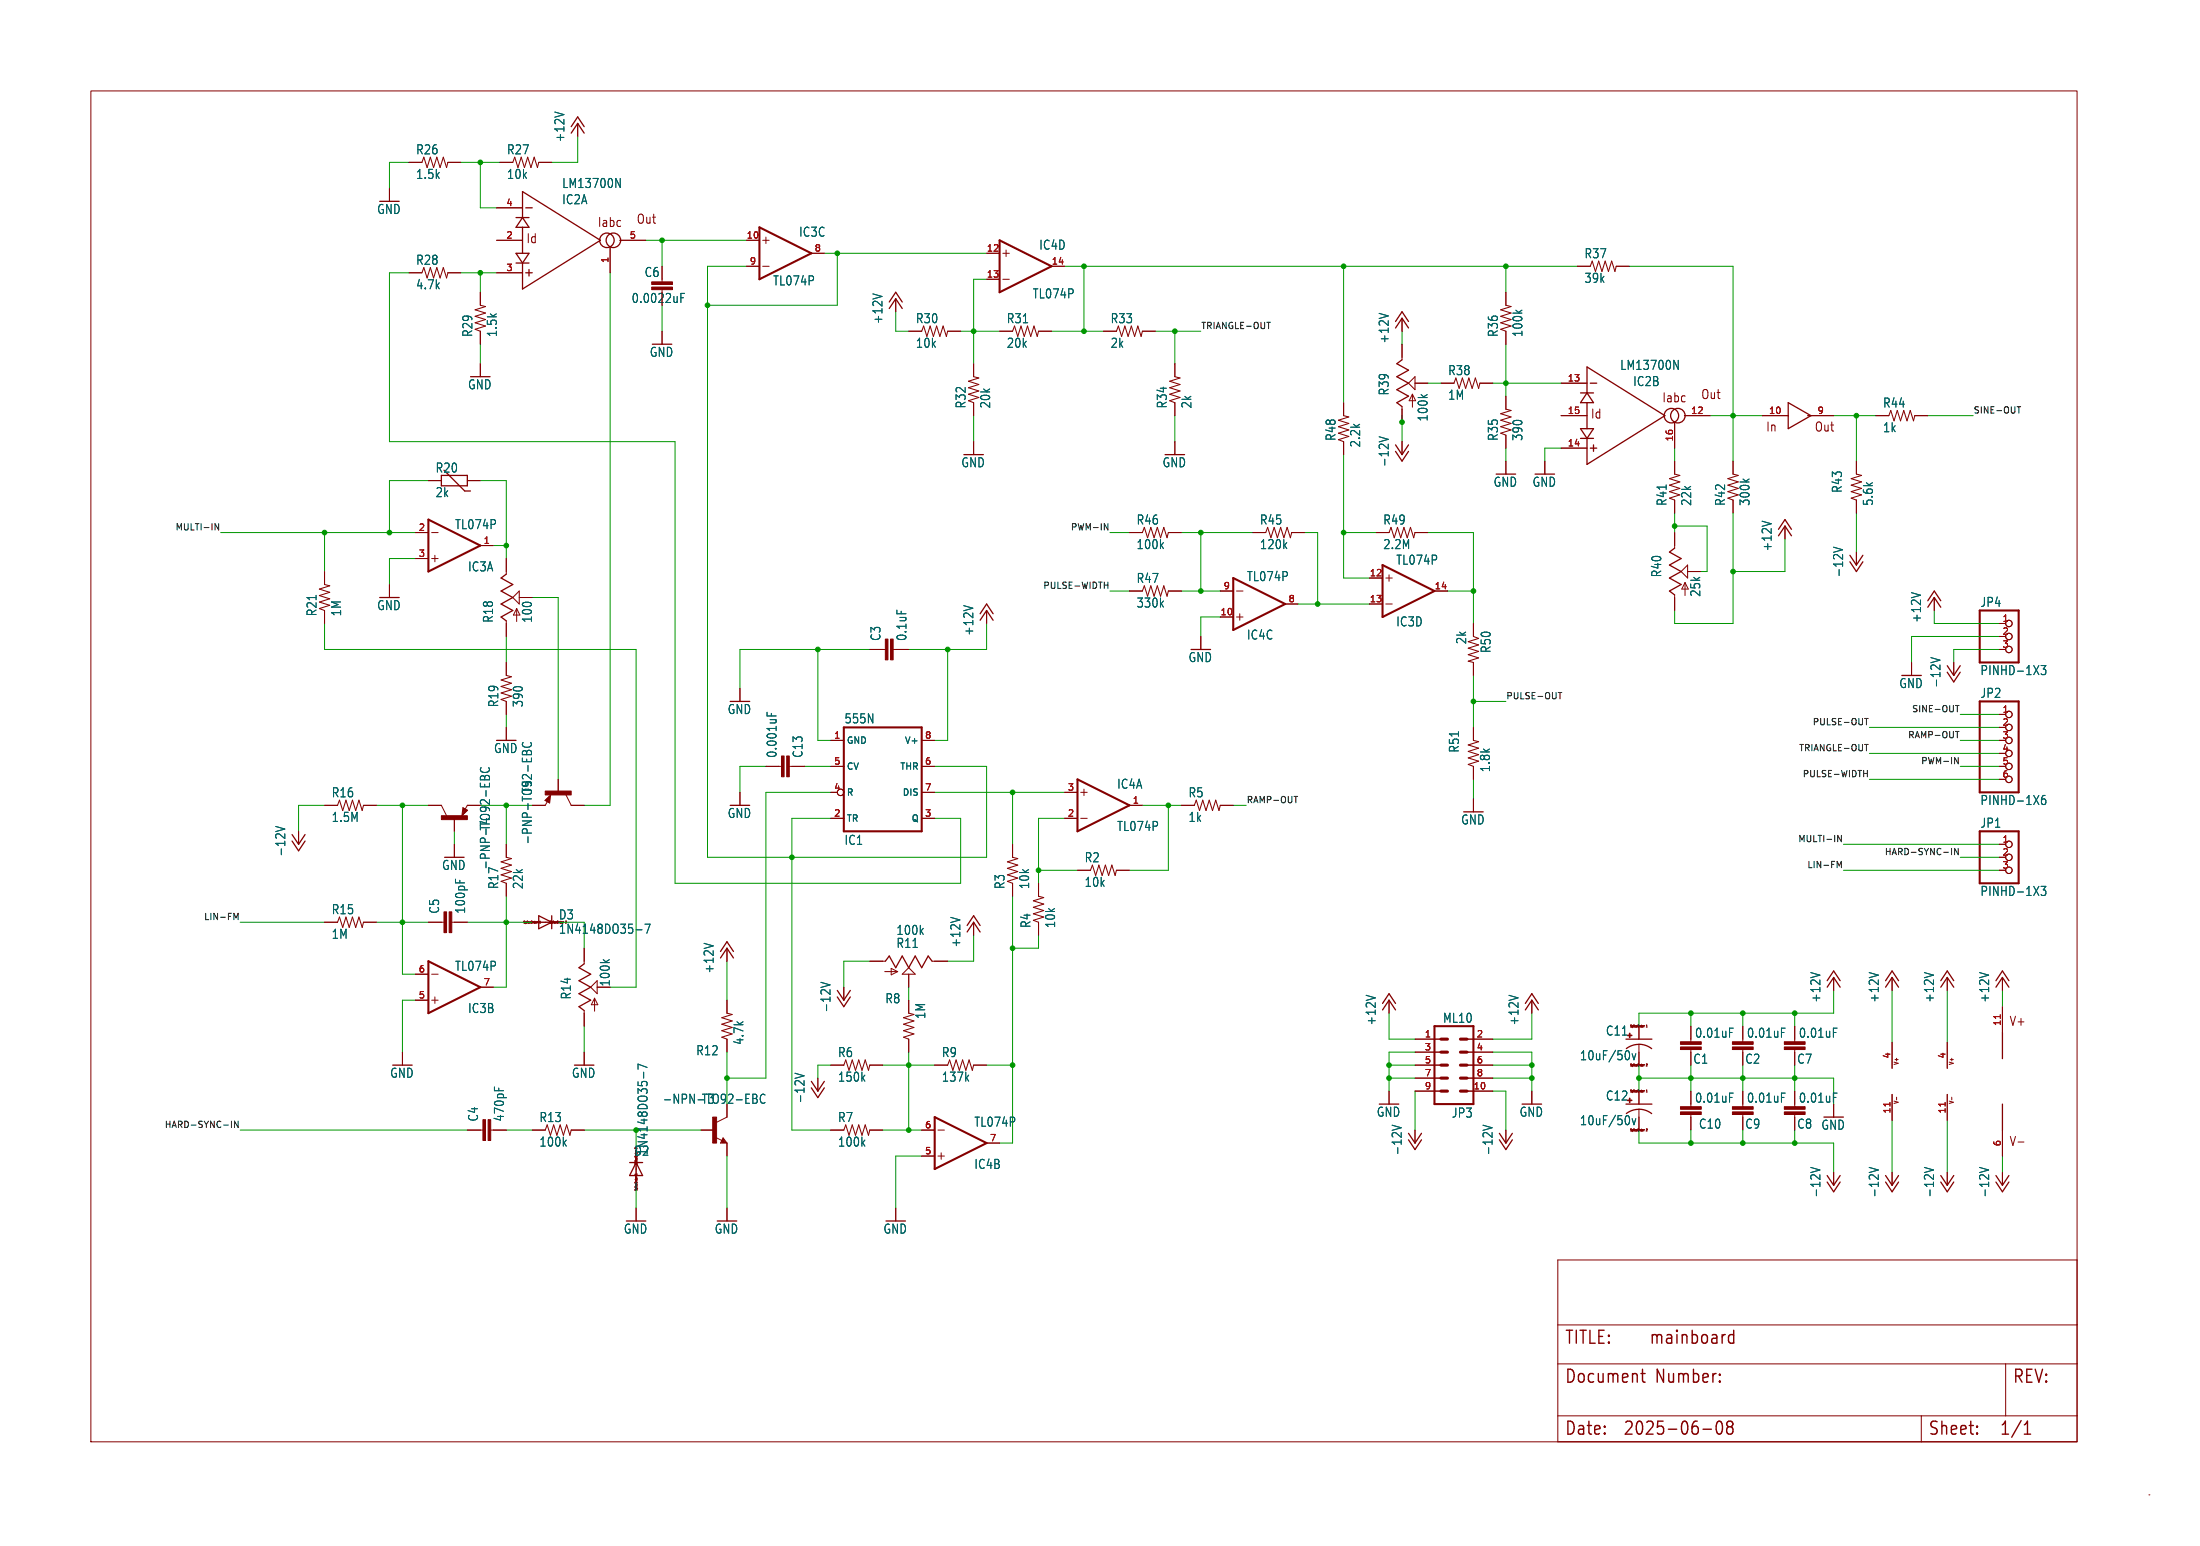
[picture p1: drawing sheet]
<svg xmlns="http://www.w3.org/2000/svg" width="430mm" height="302mm" viewBox="0 0 430 302" stroke-linecap="round" stroke-linejoin="round" font-family="sans-serif">
<g fill="none" stroke="#840000" stroke-width=".2">
<path d="M17.8 17.8h388.6v264.1h-388.6zM76.2 36.8v2.6M80 31.8h2.5l.4-1.1 .7 2.1 .6-2.1 .6 2.1 .7-2.1 .6 2.1 .6-2.1 .7 2.1 .2-1h2.6M97.8 31.8h2.5l.4-1.1 .6 2.1 .7-2.1 .6 2.1 .7-2.1 .6 2.1 .6-2.1 .7 2.1 .2-1h2.5M113 24.1v2.6M80 53.3h2.5l.4-1 .7 2.1 .6-2.1 .6 2.1 .7-2.1 .6 2.1 .6-2.1 .7 2.1 .2-1.1h2.6M94 57.2v2.5l1 .2-2 .7 2 .6-2 .6 2 .7-2 .6 2 .7-2 .6 1 .4v2.5M97.2 47h5M97.2 53.3h5M97.2 40.6h5M119.4 48.3v5M121.3 47h5.1"/>
<path d="M129.5 52.1v3M129.5 56.6v.6M146 52.1h2.6M146 47h2.6M149.2 52.1h1.3M149.2 47h1.3M149.9 46.4v1.2M158.7 49.5h2.6M175.3 58.4v2.6M193 54.6h2.6M193 49.5h2.6M196.2 54.6h1.3"/>
<path d="M196.2 49.5h1.3M196.8 48.9v1.3M205.7 52.1h2.6M294.6 57.2v2.5l1.1 .2-2.1 .7 2.1 .6-2.1 .6 2.1 .7-2.1 .6 2.1 .7-2.1 .6 1 .4v2.5M308.6 52.1h2.5l.4-1 .7 2 .6-2 .6 2 .7-2 .6 2 .6-2 .7 2 .2-1h2.6M94 71.1v2.6M129.5 64.8v2.5M177.8 64.8h2.5l.4-1 .7 2 .6-2 .6 2 .7-2 .6 2 .6-2 .7 2 .2-1h2.6M190.5 71.1v2.6l1 .2-2 .6 2 .7-2 .6 2 .7-2 .6 2 .6-2 .7 1 .3v2.6M195.6 64.8h2.5l.4-1 .6 2 .7-2 .6 2 .6-2 .7 2 .6-2 .6 2 .3-1h2.5M215.9 64.8h2.5l.4-1 .7 2 .6-2 .6 2 .7-2 .6 2 .6-2 .7 2 .2-1h2.6M229.9 71.1v2.6l1 .2-2 .6 2 .7-2 .6 2 .7-2 .6 2 .6-2 .7 1 .3v2.6"/>
<path d="M262.9 78.7v2.6l1 .2-2 .7 2 .6-2 .6 2 .7-2 .6 2 .6-2 .7 1 .4v2.5M274.3 62.2v2.6M274.3 67.3v3.1M274.3 79.5v3.1M275.6 74.9l1.3-1.2v2.5zM276.4 77.1l.6 1.3h-1.3zM276.4 77.1v2.5M276.9 74.9h2.5M281.9 74.9h2.6l.4-1 .6 2 .6-2 .7 2 .6-2 .6 2 .7-2 .6 2 .3-1h2.5M294.6 77.5v2.5l1.1 .3-2.1 .6 2.1 .6-2.1 .7 2.1 .6-2.1 .6 2.1 .7-2.1 .6 1 .4v2.5M305.4 74.9h5.1M83.8 94h2.6"/>
<path d="M91.4 94h2.6M190.5 86.4v2.5M229.9 86.4v2.5M274.3 86.4v2.5M294.6 90.2v2.5M302.3 90.2v2.5M305.4 81.3h5.1M305.4 87.6h5.1M327.7 82.6v5M327.7 90.2v2.5l1 .3-2.1 .6 2.1 .6-2.1 .7 2.1 .6-2.1 .6 2.1 .7-2.1 .6 1.1 .4v2.5M329.6 81.3h5M339.1 90.2v2.5l1 .3-2 .6 2 .6-2 .7 2 .6-2 .6 2 .7-2 .6 1 .4v2.5"/>
<path d="M344.8 81.3h5.1M353.7 81.3h5.1M363.2 90.2v2.5l1 .3-2 .6 2 .6-2 .7 2 .6-2 .6 2 .7-2 .6 1 .4v2.5M367 81.3h2.6l.4-1 .6 2 .6-2 .7 2 .6-2 .6 2 .7-2 .6 2 .2-1h2.6M63.5 111.8v2.5l1 .3-2 .6 2 .6-2 .7 2 .6-2 .6 2 .7-2 .6 1 .4v2.5M76.2 114.3v2.5M81.3 104.1h2.5M81.3 109.2h2.5M84.5 104.1h1.2M84.5 109.2h1.2M85.1 108.6v1.3M94 106.7h2.5"/>
<path d="M99.1 109.2v3.1M100.3 116.8l1.3-1.2v2.5zM101.1 119l.6 1.3h-1.2zM101.1 119v2.5M101.6 116.8h2.5M193 119.4v2.5M221 115.6h2.5l.4-1 .6 2 .7-2 .6 2 .6-2 .7 2 .6-2 .6 2 .3-1h2.5M221 104.1h2.5l.4-1 .6 2.1 .7-2.1 .6 2.1 .6-2.1 .7 2.1 .6-2.1 .6 2.1 .3-1.1h2.5M238.8 115.6h2.5M241.9 115.6h1.3M245.1 104.1h2.5l.4-1 .7 2.1 .6-2.1 .6 2.1 .7-2.1 .6 2.1 .6-2.1 .7 2.1 .2-1.1h2.6M251.5 118.1h2.5"/>
<path d="M268 118.1h2.5M268 113h2.5M269.2 104.1h2.6l.4-1 .6 2.1 .6-2.1 .7 2.1 .6-2.1 .6 2.1 .7-2.1 .6 2.1 .3-1.1h2.5M271.1 118.1h1.3M271.1 113h1.3M271.8 112.4v1.3M280.7 115.6h2.5M327.7 104.1v3.1M327.7 116.3v3.1M328.9 111.8l1.3-1.3v2.5zM329.7 113.9l.6 1.3h-1.2zM329.7 113.9v2.6"/>
<path d="M330.2 111.8h2.5M349.2 102.9v2.5M363.2 108v2.5M378.5 116.8v2.6M99.1 121.4v3.1M99.1 129.5v2.6l1 .2-2.1 .7 2.1 .6-2.1 .6 2.1 .7-2.1 .6 2.1 .6-2.1 .7 1.1 .4v2.5M144.8 134.6v2.6M170.2 127h3M174.8 127h3M234.9 124.5v2.5M238.8 120.7h2.5M241.9 120.7h1.3"/>
<path d="M242.6 120v1.3M288.3 121.9v2.6l1 .3-2 .7 2 .6-2 .6 2 .7-2 .6 2 .7-2 .6 1 .2v2.6M374 129.5v2.6M382.3 129.5v2.6M391.2 139.7h1.2M391.2 121.9h1.2M391.2 127h1.2M63.5 157.5h2.5l.4-1 .7 2 .6-2 .6 2 .7-2 .6 2 .6-2 .7 2 .2-1h2.6M83.8 157.5h2.6l1 2M90.6 157.9l.9 .5-1.1 1.1zM94 157.5h-2.6l-.4 .7M99.1 142.2v2.6"/>
<path d="M106.6 156.5l1.1-1-.2 1.5zM107.1 156.7l-.4 .8h-2.6M109.2 152.4v2.5M110.7 155.4l1.1 2.1h2.5M144.8 154.9v2.6M149.9 149.9h3M154.4 149.9h3.1M162.6 144.8h2.5M162.6 149.9h2.5M180.3 144.8h2.6M180.3 149.9h2.6M180.3 154.9h2.6"/>
<path d="M208.3 154.9h2.5M211.5 154.9h1.2M212.1 154.3v1.3M221 157.5h2.5M231.1 157.5h2.6l.4-1 .6 2 .6-2 .7 2 .6-2 .6 2 .7-2 .6 2 .3-1h2.5M288.3 142.2v2.6l1 .2-2 .7 2 .6-2 .6 2 .7-2 .6 2 .6-2 .7 1 .4v2.5M288.3 156.2v2.6M391.2 144.8h1.2M391.2 149.9h1.2M391.2 152.4h1.2M58.4 162.6v2.5M88.9 160v2.6"/>
<path d="M88.9 165.1v2.5M99.1 165.1v2.5l1 .3-2.1 .6 2.1 .7-2.1 .6 2.1 .6-2.1 .7 2.1 .6-2.1 .6 1.1 .4v2.6M162.6 160h2.5M180.3 160h2.6M198.1 165.1v2.5l1 .3-2 .6 2 .7-2 .6 2 .6-2 .7 2 .6-2 .6 1 .4v2.6M203.2 172.7v2.6l1 .2-2 .6 2 .7-2 .6 2 .7-2 .6 2 .6-2 .7 1 .3v2.6M208.3 160h2.5M210.8 170.2h2.6l.3-1 .7 2 .6-2 .6 2 .7-2 .6 2 .7-2 .6 2 .2-1h2.6M211.5 160h1.2M391.2 165.1h1.2M391.2 170.2h1.2M63.5 180.3h2.5l.4-1 .7 2.1 .6-2.1 .6 2.1 .7-2.1 .6 2.1 .6-2.1 .7 2.1 .2-1.1h2.6"/>
<path d="M81.3 190.5h2.5M81.3 195.6h2.5M83.8 180.3h3.1M84.5 190.5h1.2M84.5 195.6h1.2M85.1 194.9v1.3M88.4 180.3h3M94 193h2.5M102.5 180.2h.1M102.5 180.1v.1M102.5 180.1h.2M103.2 180.1v.1"/>
<path d="M104 180.1l.1 .1M104 180.1l-.1 .1M104.1 180.3h5.1M104.6 180.1v.4M104.8 180.5h.1M104.8 180.2h.1M104.9 180.2v.1M104.9 180.5h.1M104.9 180.3l-.1 .1M105.1 180.2v.3M105.1 180.3h.1M105.2 180.2h.1"/>
<path d="M105.2 180.2l-.1 .1M105.6 180.2l.1-.1v.4M107.6 180.2h.1M107.6 180.1h.2M107.6 180.1v.1M108.2 180.1v.1M114.3 185.4v3.1M114.3 197.6v3.1M115.6 193l1.2-1.2v2.5zM116.3 195.2l.7 1.3h-1.3zM116.3 195.2v2.5M116.8 193h2.6"/>
<path d="M142.2 195.6v2.5l1.1 .3-2.1 .6 2.1 .6-2.1 .7 2.1 .6-2.1 .6 2.1 .7-2.1 .6 1 .4v2.5M142.2 185.4v2.6M165.1 193v2.6M170.2 188h3M173.1 190h2.5M174.4 189.4l1.2 .6-1.2 .6zM177.8 195.6v2.5l1 .3-2 .6 2 .6-2 .7 2 .6-2 .6 2 .7-2 .6 1 .4v2.5M177.8 190.5v2.5M177.8 189.2l1.3 1.3h-2.6zM182.4 188h3M190.5 180.3v2.6M271.8 195.6v2.5"/>
<path d="M299.7 195.6v2.5M358.8 191.1v2.6M370.2 191.1v2.6M381 191.1v2.6M391.8 191.1v2.6M391.8 196.9v5M78.7 205.7v2.6M114.3 205.7v2.6M142.2 215.9v2.5l-2 1.1M160 210.8v2.6M162.6 208.3h2.5l.4-1 .6 2 .7-2 .6 2 .6-2 .7 2 .6-2 .6 2 .3-1h2.5M182.9 208.3h2.5l.4-1 .6 2 .7-2 .6 2 .6-2 .7 2 .6-2 .6 2 .3-1h2.5"/>
<path d="M271.8 213.4v2.5M276.9 203.2h5M276.9 213.4h5M276.9 205.7h5M276.9 208.3h5M276.9 210.8h5M287 203.2h5.1M287 213.4h5.1M287 205.7h5.1M287 208.3h5.1M287 210.8h5.1M299.7 213.4v2.5"/>
<path d="M319.1 200.5h-.1M319.1 208.1h-.1M319.1 213.2h-.1M319.1 200.5h.1M319.1 208.1h.1M319.1 213.2h.1M319.7 208.1h.1M319.7 213.2h.1M319.7 200.4v.1M319.7 213.1v.1M320.5 200.5h.2M320.5 208.1h.2"/>
<path d="M320.6 213.2h-.1M320.6 213.2h.1M320.7 200.7v2.5M320.7 204.2v4.1M320.7 213.4v2.5M320.7 216.9v4.1M321.2 200.4v.4M321.2 208.1v.4M321.2 213.1v.4M321.4 200.8h.1M321.4 200.6h.1M321.4 208.2l.1 .1h-.2"/>
<path d="M321.4 213.3h.1M321.5 200.8h-.1M321.5 213.3l-.2 .1M321.5 208.4l-.1 .1M321.5 213.5h-.1M321.5 200.6v.1M321.5 200.7h-.2M321.6 200.6v.2M321.6 208.2v.3M321.6 213.3v.2M321.7 200.6h-.1M321.7 208.2l-.1 .1"/>
<path d="M321.7 200.6h.1M321.7 208.2h.1M321.7 213.3h-.1M321.7 213.3h.1M322.1 208.1h.2M322.1 208.1h.1M322.1 200.5l.1-.1v.4M322.1 213.2l.1-.1v.4M330.8 205.2v.5M330.8 217.9v3.1M341 205.2v.5M341 217.9v.5"/>
<path d="M351.2 205.2v.5M351.2 217.9v.5M358.8 215.9v2.5M370.2 203.8v5.1M370.2 214v5.1M371.1 214.6v.5M381 203.8v5.1M381 214v5.1M381.9 214.6v.5M91.4 221h3.1M96 221h3.1M104.1 221h2.6l.4-1 .6 2 .6-2 .7 2 .6-2 .6 2 .7-2 .6 2 .3-1h2.5"/>
<path d="M124.2 232.1h.1M124.2 230.6h.4M124.3 232.6v.2M124.3 227.5v.2M124.3 232.1h-.1M124.3 231.2v.2M124.4 230.1h.1M124.4 230.4l.1-.1v.2M124.4 230.2h.2M124.4 230.1v.1M124.4 230.2h.1M124.5 226.1v5"/>
<path d="M124.5 236.2v2.6M124.6 230.3v.1M124.6 229.6h-.4l.1 .1M137.2 221h2.5M140 222.4l1.2 .6M141.5 222.5l.7 1h-1.2zM142.2 223.5v2.6M142.2 236.2v2.6M162.6 221h2.5l.4-1 .6 2 .7-2 .6 2 .6-2 .7 2 .6-2 .6 2 .3-1h2.5M175.3 236.2v2.6M180.3 221h2.6M180.3 226.1h2.6"/>
<path d="M183.5 221h1.3M183.5 226.1h1.3M184.1 225.4v1.3M193 223.5h2.6M276.9 221v2.5M294.6 221v2.5M319.2 220.8h-.2M319.7 220.8h.1M320.5 220.8h.2M321.2 220.8v.4M321.4 221.2h.1M321.4 220.9h.1"/>
<path d="M321.5 220.9l-.2 .1M321.5 221.1l-.1 .1M321.6 220.9v.3M321.7 220.9l-.1 .1M321.7 220.9h.1M322.2 220.8h-.1M322.2 220.8h.1M322.3 220.8h.1M358.8 229.2v2.6M370.2 229.2v2.6M381 229.2v2.6M391.8 221v5.1"/>
<path d="M391.8 229.2v2.6M394.9 223.3h1.1M304.8 246.4h101.6v35.5h-101.6zM304.8 259.1h101.6M304.8 276.9h101.6M304.8 266.7h101.6M375.9 276.9v5M392.4 266.7v10.2M420.5 292.3h.1"/>
<circle cx="393.1" cy="127" r=".63"/>
<circle cx="393.1" cy="124.5" r=".63"/>
<circle cx="393.1" cy="121.9" r=".63"/>
<circle cx="393.1" cy="139.7" r=".63"/>
<circle cx="164.5" cy="154.9" r=".63"/>
<circle cx="393.1" cy="152.4" r=".63"/>
<circle cx="393.1" cy="149.9" r=".63"/>
<circle cx="393.1" cy="147.3" r=".63"/>
<circle cx="393.1" cy="142.2" r=".63"/>
<circle cx="393.1" cy="144.8" r=".63"/>
<circle cx="393.1" cy="170.2" r=".63"/>
<circle cx="393.1" cy="167.6" r=".63"/>
<circle cx="393.1" cy="165.1" r=".63"/>
</g>
<g fill="none" stroke="#840000" stroke-width=".41">
<path d="M148.6 44.5l10.1 5-10.1 5.1zM195.6 47l10.1 5.1-10.1 5.1zM83.8 101.6l10.2 5.1-10.2 5.1zM241.3 113l10.2 5.1-10.2 5.1zM270.5 110.5l10.2 5.1-10.2 5.1zM387.3 119.4h7.7v10.1h-7.7zM387.3 137.2h7.7v17.7h-7.7zM165.1 142.2h15.2v20.4h-15.2zM210.8 152.4l10.2 5.1-10.2 5.1zM387.3 162.6h7.7v10.1h-7.7zM83.8 188l10.2 5-10.2 5.1zM182.9 218.4l10.1 5.1-10.1 5.1z"/>
<path d="M280.7 200.7h7.6v15.2h-7.6z"/>
</g>
<g fill="none" stroke="#006464" stroke-width=".2">
<path d="M108.6 21.9l1.7 .5M120.5 34.9l.9 1.8v-1.8M133.2 58.2h.5M133.9 57.4h-.7v1.8M170.8 57.5l1.8 .5M269.8 61.3l1.8 .5M327.5 70.5l.9 1.7v-1.7M269.8 85.4l1.8 .5-1.8 .5M188.6 118.4l1.7 .5M344.8 101.9l1.8 .5M358.7 107l1.8 .5-1.8 .5M374 115.9l1.8 .5"/>
<path d="M150.1 139.3v.7M150.9 139.5v.5M377.8 128.6l1.8 .5-1.8 .5M399.4 130.1h.9l-.5 .7 .4 .2v.8l-.2 .1h-.4l-.2-.1M94 153.1v.8M94.1 151.8l.4-.1 .3 .3a.49 .49 0 0 1 .5-.4 .49 .49 0 0 1 .5 .3v.6h-1.8zM94.2 150.1l-.1 .1a.51 .51 0 0 0 .3 .8h.6a.68 .68 0 0 0 .8-.6l-.2-.3M94.8 152v.5M95.8 153.1v.8M102.2 148.2v.7M102.3 146.9l.4-.1 .4 .3a.49 .49 0 0 1 .4-.4 .49 .49 0 0 1 .5 .3v.6h-1.8zM102.4 145.2l-.1 .1a.51 .51 0 0 0 .3 .8h.6a.68 .68 0 0 0 .8-.6l-.2-.3"/>
<path d="M103.1 147.1v.5M104 148.2v.7M400.1 155.5a.63 .63 0 0 0-.7 .8v.7l.2 .2 .4 .1 .2-.1 .1-.6-.2-.3-.4-.1-.3 .4M53.9 161.6l1.8 .5-1.8 .5M89.1 171.9v.7M186 179.4l1.8 .5M399.4 173.3h.9l-.5 .7 .4 .2v.7l-.2 .2h-.4l-.2-.2M124.5 181.8h1.1M126.2 180.7h1l-.6 1.8M137.8 184.5l1.7 .5M160.6 192.1l1.8 .5-1.8 .5M267.3 194.6l1.8 .5"/>
<path d="M295.2 194.6l1.8 .5M354.3 190.2l1.8 .5M365.7 190.2l1.8 .5M376.5 190.2l1.8 .5M387.3 190.2l1.8 .5M96.7 212.6v.7M125.9 209.7v1.1M126.6 208.7l-1.8-.6v1M145.9 215.7h.8M145.9 214h.8M147.3 214h.5l.2 .1 .1 .4-.3 .3a.49 .49 0 0 1 .4 .4 .49 .49 0 0 1-.3 .5h-.6zM147.3 214.8h.5"/>
<path d="M149.7 214.1l-.1-.1a.51 .51 0 0 0-.8 .4l-.1 .6a.68 .68 0 0 0 .7 .7l.3-.1M155.5 209.9l1.8 .5-1.8 .5M318.6 205.5l.2 .6-.2 1M318.6 218.2l.2 .6-.2 1M319.3 206l.4 1.2 .4-1.2M319.3 218.7l.4 1.2 .4-1.2M338.4 201.1h.7M338.4 213.8h.7M348.6 201.1h.7M348.6 213.8h.7M358.7 201.1h.7M358.7 213.8h.7"/>
<path d="M272.4 220l1.8 .5-1.8 .5M290.2 220l1.7 .5-1.7 .5M354.3 228.3l1.8 .5-1.8 .5M365.7 228.3l1.8 .5-1.8 .5M376.5 228.3l1.8 .5-1.8 .5M387.3 228.3l1.8 .5-1.8 .5"/>
</g>
<g fill="#840000" stroke="#840000" stroke-width=".2">
<path d="M318.4 202.4h.9v.1h-.9z"/>
<path d="M318.8 202h.1v.9h-.1z"/>
<path d="M95.5 218.9h.5v4.1h-.5z"/>
<path d="M94.5 218.9h.5v4.1h-.5z"/>
<path d="M339 203.7h4v.5h-4z"/>
<path d="M339 204.7h4v.5h-4z"/>
<path d="M339 216.4h4v.5h-4z"/>
<path d="M339 217.4h4v.5h-4z"/>
<path d="M328.8 203.7h4.1v.5h-4.1z"/>
<path d="M328.8 204.7h4.1v.5h-4.1z"/>
<path d="M328.8 216.4h4.1v.5h-4.1z"/>
<path d="M328.8 217.4h4.1v.5h-4.1z"/>
<path d="M349.1 203.7h4.1v.5h-4.1z"/>
<path d="M349.1 204.7h4.1v.5h-4.1z"/>
<path d="M349.1 216.4h4.1v.5h-4.1z"/>
<path d="M349.1 217.4h4.1v.5h-4.1z"/>
<path d="M318.4 215.1h.9v.1h-.9z"/>
<path d="M318.8 214.7h.1v.9h-.1z"/>
<path d="M139.4 218.4h.8v5.1h-.8z"/>
<path d="M153.9 147.8h.5v4.1h-.5z"/>
<path d="M152.9 147.8h.5v4.1h-.5z"/>
<path d="M174.2 125h.6v4h-.6z"/>
<path d="M173.2 125h.5v4h-.5z"/>
<path d="M86.4 159.5h5v.8h-5z"/>
<path d="M106.7 154.7h5.1v.7h-5.1z"/>
<path d="M87.9 178.3h.5v4.1h-.5z"/>
<path d="M86.9 178.3h.5v4.1h-.5z"/>
<path d="M127.5 56.1h4.1v.5h-4.1z"/>
<path d="M127.5 55.1h4.1v.5h-4.1z"/>
</g>
<g fill="none" stroke="#840000" stroke-width=".25">
<path d="M111.8 26l1.2-1.9 1.3 1.9M111.8 24.8l1.2-1.9 1.3 1.9M101 51.4h2.5M101 49.5h2.5l-1.3 1.9zM101 42.5h2.5M102.2 42.5l1.3 2h-2.5zM102.2 42.5v-5l15.3 9.5-15.3 9.5v-5.1M102.2 44.5v5M102.9 53.3h1.2M102.9 40.6h1.2M103.5 52.7v1.3M174 59.1l1.3-1.9 1.2 1.9"/>
<path d="M174 60.3l1.3-1.9 1.2 1.9M273 64.1l1.3-1.9 1.3 1.9M273 62.9l1.3-1.9 1.3 1.9M274.3 70.4l-1 .7 2.3 1.3-2.3 1.3 2.3 1.2-2.3 1.3 2.3 1.3-2.3 1.2 1 .8M309.2 76.8h2.6M310.5 76.8l1.3 1.9h-2.6zM310.5 76.8v-5l15.3 9.5-15.3 9.5v-5.1M310.5 78.7v5.1M311.1 74.9h1.3M349.9 78.7l4.4 2.6-4.4 2.5zM86.4 93h5v2h-5zM86.9 91.9l4 4.1h1.1"/>
<path d="M273 88.3l1.3 1.9 1.3-1.9M273 87l1.3 1.9 1.3-1.9M309.2 85.7h2.6M309.2 83.8h2.6l-1.3 1.9zM311.1 87.6h1.3M311.8 87v1.3M99.1 112.3l-1.1 .7 2.3 1.3-2.3 1.3 2.3 1.2-2.3 1.3 2.3 1.3-2.3 1.3 1.1 .7M327.7 107.2l-1.1 .8 2.3 1.2-2.3 1.3 2.3 1.3-2.3 1.2 2.3 1.3-2.3 1.3 1.1 .7M348 104.8l1.2-1.9 1.3 1.9M348 103.5l1.2-1.9 1.3 1.9M361.9 109.9l1.3 1.9 1.3-1.9M361.9 108.6l1.3 1.9 1.3-1.9"/>
<path d="M377.2 118.7l1.3-1.9 1.2 1.9M377.2 117.5l1.3-1.9 1.2 1.9M191.8 121.3l1.2-1.9 1.3 1.9M191.8 120l1.2-1.9 1.3 1.9M381 131.4l1.3 2 1.2-2M381 130.2l1.3 1.9 1.2-1.9M90.7 158.1l.6 .4-.7 .8 .1-1.1 .4 .3-.3 .4v-.4M107.3 156.5v-.4l-.2 .4 .3 .2 .2-1-.8 .8 .6 .3M57.1 164.5l1.3 1.9 1.3-1.9M57.1 163.2l1.3 1.9 1.3-1.9M105.4 179.1l2.5 1.2-2.5 1.3zM107.9 179.1v2.5"/>
<path d="M114.3 188.5l-1 .7 2.3 1.3-2.3 1.3 2.3 1.2-2.3 1.3 2.3 1.3-2.3 1.3 1 .7M141 187.3l1.2-1.9 1.3 1.9M141 186.1l1.2-1.9 1.3 1.9M163.8 194.9l1.3 2 1.3-2M163.8 193.7l1.3 1.9 1.3-1.9M173.2 188l.8-1.1 1.3 2.3 1.2-2.3 1.3 2.3 1.3-2.3 1.2 2.3 1.3-2.3 .8 1.1M189.2 182.2l1.3-1.9 1.3 1.9M189.2 181l1.3-1.9 1.3 1.9M270.5 197.5l1.3-1.9 1.2 1.9M270.5 196.2l1.3-1.9 1.2 1.9M298.4 197.5l1.3-1.9 1.3 1.9M298.4 196.2l1.3-1.9 1.3 1.9"/>
<path d="M357.5 193l1.3-1.9 1.2 1.9M357.5 191.8l1.3-1.9 1.2 1.9M368.9 193l1.3-1.9 1.3 1.9M368.9 191.8l1.3-1.9 1.3 1.9M379.7 193l1.3-1.9 1.3 1.9M379.7 191.8l1.3-1.9 1.3 1.9M390.5 193l1.3-1.9 1.3 1.9M390.5 191.8l1.3-1.9 1.3 1.9M158.7 212.7l1.3 1.9 1.3-1.9M158.7 211.5l1.3 1.9 1.3-1.9M318.1 203.2h5.1M318.1 215.9h5.1"/>
<path d="M318.2 205a4.1 4.1 0 0 1 5 .1M320.7 216.9a4.1 4.1 0 0 0-2.5 .8M320.7 216.9a4 4 0 0 1 2.5 .9M391.8 201.9v5.1M391.8 215.9v5.1M123.2 227.3h2.5M124.5 227.3l1.2 2.6h-2.5zM141.5 223l.1 .3h-.4l.3-.5 .5 .6h-.8M275.6 222.9l1.3 1.9 1.2-1.9M275.6 221.6l1.3 1.9 1.2-1.9M293.4 222.9l1.2 1.9 1.3-1.9M293.4 221.6l1.2 1.9 1.3-1.9"/>
<path d="M357.5 231.1l1.3 1.9 1.2-1.9M357.5 229.9l1.3 1.9 1.2-1.9M368.9 231.1l1.3 1.9 1.3-1.9M368.9 229.9l1.3 1.9 1.3-1.9M379.7 231.1l1.3 1.9 1.3-1.9M379.7 229.9l1.3 1.9 1.3-1.9M390.5 231.1l1.3 1.9 1.3-1.9M390.5 229.9l1.3 1.9 1.3-1.9"/>
<circle cx="118.7" cy="47" r="1.42"/>
<circle cx="120" cy="47" r="1.42"/>
<circle cx="327" cy="81.3" r="1.42"/>
<circle cx="328.3" cy="81.3" r="1.42"/>
</g>
<g fill="none" stroke="#840000" stroke-width=".27">
<path d="M321.1 268.6h.8M321.4 267.7v2.2l.1 .3 .4 .1M333.2 279.5h1.7M336.1 278a.49 .49 0 0 1 .5-.1 .49 .49 0 0 1 .3 .5 1.62 1.62 0 0 1-.4 2 .56 .56 0 0 1-.6-.4 2.27 2.27 0 0 1 .2-2zM336.5 270l.1 .2-.1 .1M336.5 270l-.1 .2 .1 .1M336.5 268.7v.3M336.5 270v.3M336.5 268.7l.1 .1-.1 .2M336.5 268.7l-.1 .1 .1 .2M338.3 279l-.3 .1a.83 .83 0 0 0 .3 1.3l.6-.1a.83 .83 0 0 0-.2-1.3M338.3 279l-.3-.1a.55 .55 0 0 1-.2-.6 .55 .55 0 0 1 .5-.4l.6 .1a.55 .55 0 0 1 .2 .6 .55 .55 0 0 1-.4 .4"/>
<path d="M338.3 279h.4M339.2 260.1v2.6M339.2 261.1l-.6-.1-.4 .5v.7l.2 .3 .2 .2 .6-.2M386.8 278.9l.1 .1-.1 .1M396.1 278.6l.6-.7v2.5M386.8 280.2l.1 .1-.1 .1M396.1 280.4h1.2"/>
</g>
<path d="M391.4 198.4v.7M369.8 215.6v.7M380.6 215.6v.7" fill="none" stroke="#a90000" stroke-width=".2"/>
<path d="M281.9 203.2h1.3M281.9 205.7h1.3M281.9 208.3h1.3M281.9 210.8h1.3M281.9 213.4h1.3M285.7 203.2h1.3M285.7 205.7h1.3M285.7 208.3h1.3M285.7 210.8h1.3M285.7 213.4h1.3" fill="none" stroke="#840000" stroke-width=".61"/>
<g fill="none" stroke="#0f0f0f" stroke-width=".2">
<path d="M247.9 63h.7M394.7 79.5h.7M395 79.5v1.3M42.1 102.4l.7 1.2v-1.2M216.1 102.4l.7 1.2v-1.2M216.1 114.4h.7M216.8 113.8v1.3M304.9 135.4h.7M305.2 135.4v1.3M382.6 138h.7M383 138v1.2M253.2 155.7h.7"/>
<path d="M364.7 151.2h.7M364.8 145.6h.7M364.8 140.5h.7M365.2 140.5v1.2M365.4 150.7v1.2M382.4 148.1l.7 1.3v-1.3M382.6 143h.7M45.8 178.6l.4 .9 .4-.9v1.2M359.5 168.4l.4 .9 .4-.9v1.3M359.6 163.4l.7 1.2v-1.2M381.8 165.9v1.2M383.1 165.9v1.2l-.7-1.2v1.2"/>
<path d="M45.3 219.2v1.3M46.6 219.2v1.3l-.7-1.3v1.3"/>
</g>
<g fill="none" stroke="#009600" stroke-width=".2">
<path d="M80 31.8h-3.8v5M90.2 31.8h7.6M94 31.8v8.8h3.2M113 26.7v5.1h-5.1M80 53.3h-3.8v33.1h55.9v86.3h55.9v-12.7h-5.1M90.2 53.3h7M94 53.3v3.9M119.4 53.3v104.2h-5.1M126.4 47h19.6M129.5 47v5.1M129.5 59.7v5.1M146 52.1h-7.6v115.5h54.6v-17.7h-10.1"/>
<path d="M161.3 49.5h31.7M163.8 49.5v10.2h-25.4M193 54.6h-2.5v16.5M208.3 52.1h100.3M212.1 52.1v12.7M262.9 52.1v26.6M294.6 52.1v5.1M318.8 52.1h20.3v38.1M94 67.3v3.8M175.3 61v3.8h2.5M188 64.8h7.6M205.7 64.8h10.2"/>
<path d="M226.1 64.8h8.8M229.9 64.8v6.3M274.3 64.8v2.5M279.4 74.9h2.5M292.1 74.9h13.3M294.6 67.3v10.2M83.8 94h-7.6v10.1M94 94h5.1v15.2M190.5 81.3v5.1M229.9 81.3v5.1M262.9 88.9v24.1h5.1M274.3 81.3v5.1"/>
<path d="M294.6 87.6v2.6M305.4 87.6h-3.1v2.6M327.7 87.6v2.6M334.6 81.3h10.2M358.8 81.3h8.2M363.2 81.3v8.9M377.2 81.3h8.9M43.2 104.1h38.1M63.5 104.1v7.7M81.3 109.2h-5.1v5.1M96.5 106.7h2.6M104.1 116.8h5.1v35.6"/>
<path d="M217.2 104.1h3.8M217.2 115.6h3.8M231.1 104.1h14M231.1 115.6h7.7M234.9 104.1v11.5M254 118.1h14M255.3 104.1h2.5v14M262.9 104.1h6.3M279.4 104.1h8.9v17.8M283.2 115.6h5.1M327.7 102.9h6.3v8.9h-1.3M327.7 100.3v3.8"/>
<path d="M339.1 100.3v21.6h-11.4v-2.5M349.2 105.4v6.4h-10.1M363.2 100.3v7.7M378.5 119.4v2.5h12.7M63.5 121.9v5.1h61v66h-5.1M99.1 124.5v5M99.1 139.7v2.5M160 127v17.8h2.6M170.2 127h-25.4v7.6M185.4 127v17.8h-2.5M193 121.9v5.1h-15.2M238.8 120.7h-3.9v3.8"/>
<path d="M288.3 132.1v10.1M288.3 137.2h6.3M383.5 139.7h7.7M391.2 127h-8.9v2.5M391.2 124.5h-17.2v5M63.5 157.5h-5.1v5.1M73.7 157.5h10.1M78.7 157.5v33h2.6M94 157.5h10.1M99.1 157.5v7.6M149.9 149.9h-5.1v5M157.5 149.9h5.1"/>
<path d="M162.6 154.9h-12.7v55.9h-7.7M182.9 154.9h25.4M198.1 154.9v10.2M223.5 157.5h7.6M228.6 157.5v12.7h-7.6M241.3 157.5h2.5M288.3 152.4v3.8M365.8 147.3h25.4M365.8 142.2h25.4M365.8 152.4h25.4M383.5 144.8h7.7M383.5 149.9h7.7"/>
<path d="M88.9 162.6v2.5M99.1 175.3v17.7h-2.6M162.6 160h-7.7v61h7.7M198.1 175.3v48.2h-2.5M203.2 170.2h7.6M208.3 160h-5.1v12.7M360.7 170.2h30.5M360.7 165.1h30.5M383.5 167.6h7.7M47 180.3h16.5M73.7 180.3h10.1M81.3 195.6h-2.6v10.1"/>
<path d="M91.4 180.3h12.7M109.2 180.3h5.1v5.1M142.2 188v7.6M170.2 188h-5.1v5M177.8 193v2.6M190.5 182.9v5.1h-5.1M203.2 182.9v2.5h-5.1M271.8 198.1v5.1h5.1M299.7 198.1v5.1h-7.6M330.8 198.1v2.6M341 198.1v2.6M351.2 198.1v2.6"/>
<path d="M358.8 193.7v4.4h-38.1v2.6M370.2 193.7v10.1M381 193.7v10.1M391.8 193.7v3.2M114.3 200.7v5M142.2 205.7v10.2M162.6 208.3h-2.6v2.5M172.7 208.3h10.2M177.8 205.7v15.3M193 208.3h5.1M271.8 210.8h5.1M271.8 208.3h5.1"/>
<path d="M276.9 205.7h-5.1v7.7M276.9 213.4v7.6M292.1 210.8h7.6M292.1 213.4h2.5v7.6M292.1 208.3h7.6M292.1 205.7h7.6v7.7M320.7 210.8h38.1v5.1M320.7 208.3v5.1M330.8 208.3v5.1M341 208.3v5.1M351.2 208.3v5.1M370.2 219.1v10.1"/>
<path d="M381 219.1v10.1M47 221h44.4M99.1 221h5M114.3 221h22.9M124.5 221v5.1M124.5 231.1v5.1M142.2 226.1v10.1M172.7 221h7.6M180.3 226.1h-5v10.1M320.7 221v2.5h38.1v5.7M330.8 221v2.5M341 221v2.5"/>
<path d="M351.2 221v2.5M391.8 226.1v3.1"/>
</g>
<g fill="#009600" stroke="#009600" stroke-width=".2">
<circle cx="363.2" cy="81.3" r=".46"/>
<circle cx="339.1" cy="111.8" r=".46"/>
<circle cx="339.1" cy="81.3" r=".46"/>
<circle cx="327.7" cy="102.9" r=".46"/>
<circle cx="94" cy="31.8" r=".46"/>
<circle cx="271.8" cy="208.3" r=".46"/>
<circle cx="299.7" cy="208.3" r=".46"/>
<circle cx="299.7" cy="210.8" r=".46"/>
<circle cx="288.3" cy="115.6" r=".46"/>
<circle cx="257.8" cy="118.1" r=".46"/>
<circle cx="288.3" cy="137.2" r=".46"/>
<circle cx="351.2" cy="223.5" r=".46"/>
<circle cx="351.2" cy="198.1" r=".46"/>
<circle cx="351.2" cy="210.8" r=".46"/>
<circle cx="274.3" cy="82.6" r=".46"/>
<circle cx="262.9" cy="104.1" r=".46"/>
<circle cx="234.9" cy="104.1" r=".46"/>
<circle cx="262.9" cy="52.1" r=".46"/>
<circle cx="229.9" cy="64.8" r=".46"/>
<circle cx="294.6" cy="52.1" r=".46"/>
<circle cx="294.6" cy="74.9" r=".46"/>
<circle cx="341" cy="198.1" r=".46"/>
<circle cx="341" cy="210.8" r=".46"/>
<circle cx="341" cy="223.5" r=".46"/>
<circle cx="330.8" cy="210.8" r=".46"/>
<circle cx="330.8" cy="198.1" r=".46"/>
<circle cx="330.8" cy="223.5" r=".46"/>
<circle cx="320.7" cy="210.8" r=".46"/>
<circle cx="163.8" cy="49.5" r=".46"/>
<circle cx="190.5" cy="64.8" r=".46"/>
<circle cx="138.4" cy="59.7" r=".46"/>
<circle cx="177.8" cy="208.3" r=".46"/>
<circle cx="177.8" cy="221" r=".46"/>
<circle cx="198.1" cy="185.4" r=".46"/>
<circle cx="271.8" cy="210.8" r=".46"/>
<circle cx="198.1" cy="208.3" r=".46"/>
<circle cx="203.2" cy="170.2" r=".46"/>
<circle cx="198.1" cy="154.9" r=".46"/>
<circle cx="228.6" cy="157.5" r=".46"/>
<circle cx="212.1" cy="64.8" r=".46"/>
<circle cx="212.1" cy="52.1" r=".46"/>
<circle cx="185.4" cy="127" r=".46"/>
<circle cx="234.9" cy="115.6" r=".46"/>
<circle cx="142.2" cy="210.8" r=".46"/>
<circle cx="154.9" cy="167.6" r=".46"/>
<circle cx="99.1" cy="180.3" r=".46"/>
<circle cx="78.7" cy="157.5" r=".46"/>
<circle cx="160" cy="127" r=".46"/>
<circle cx="94" cy="53.3" r=".46"/>
<circle cx="129.5" cy="47" r=".46"/>
<circle cx="124.5" cy="221" r=".46"/>
<circle cx="78.7" cy="180.3" r=".46"/>
<circle cx="99.1" cy="106.7" r=".46"/>
<circle cx="99.1" cy="157.5" r=".46"/>
<circle cx="76.2" cy="104.1" r=".46"/>
<circle cx="63.5" cy="104.1" r=".46"/>
</g>
<g font-size="3.5" fill="#840000">
<text x="306.1" y="263.2">TITLE:</text>
<text x="322.6" y="263.2">mainboard</text>
<text x="306.1" y="270.8">Document</text>
<text x="323.9" y="270.8">Number:</text>
<text x="393.7" y="270.8">REV:</text>
<text x="306.1" y="281">Date:</text>
<text x="317.5" y="281">2025-06-08</text>
<text x="377.2" y="281">Sheet:</text>
<text x="391.2" y="281">1/1</text>
</g>
<g font-size="2.5" fill="#006464">
<text x="110.6" y="27.9" transform="rotate(-90 110.6 27.9)">+12V</text>
<text x="81.3" y="30.4">R26</text>
<text x="81.3" y="35.2">1.5k</text>
<text x="99.1" y="35.2">10k</text>
<text x="99.1" y="30.4">R27</text>
<text x="109.9" y="37">LM13700N</text>
<text x="109.9" y="40.1">IC2A</text>
<text x="73.7" y="42.1">GND</text>
<text x="156.3" y="46.5">IC3C</text>
<text x="81.3" y="52">R28</text>
<text x="203.3" y="49">IC4D</text>
<text x="309.9" y="50.7">R37</text>
<text x="81.3" y="56.8">4.7k</text>
<text x="126" y="54.4">C6</text>
<text x="151.2" y="56">TL074P</text>
<text x="202" y="58.6">TL074P</text>
<text x="309.9" y="55.5">39k</text>
<text x="92.6" y="66" transform="rotate(-90 92.6 66)">R29</text>
<text x="97.4" y="66" transform="rotate(-90 97.4 66)">1.5k</text>
<text x="172.9" y="63.4" transform="rotate(-90 172.9 63.4)">+12V</text>
<text x="179.1" y="63.4">R30</text>
<text x="196.9" y="63.4">R31</text>
<text x="217.2" y="63.4">R33</text>
<text x="293.3" y="66" transform="rotate(-90 293.3 66)">R36</text>
<text x="298.1" y="66" transform="rotate(-90 298.1 66)">100k</text>
<text x="127.1" y="70">GND</text>
<text x="179.1" y="68.2">10k</text>
<text x="196.9" y="68.2">20k</text>
<text x="217.2" y="68.2">2k</text>
<text x="271.9" y="67.3" transform="rotate(-90 271.9 67.3)">+12V</text>
<text x="91.5" y="76.3">GND</text>
<text x="271.9" y="77.4" transform="rotate(-90 271.9 77.4)">R39</text>
<text x="283.3" y="73.6">R38</text>
<text x="316.9" y="72.5">LM13700N</text>
<text x="319.5" y="75.7">IC2B</text>
<text x="189.1" y="80" transform="rotate(-90 189.1 80)">R32</text>
<text x="193.9" y="80" transform="rotate(-90 193.9 80)">20k</text>
<text x="228.5" y="80" transform="rotate(-90 228.5 80)">R34</text>
<text x="233.3" y="80" transform="rotate(-90 233.3 80)">2k</text>
<text x="279.5" y="82.5" transform="rotate(-90 279.5 82.5)">100k</text>
<text x="283.3" y="78.4">1M</text>
<text x="368.4" y="79.9">R44</text>
<text x="261.5" y="86.3" transform="rotate(-90 261.5 86.3)">R48</text>
<text x="266.3" y="87.6" transform="rotate(-90 266.3 87.6)">2.2k</text>
<text x="293.3" y="86.3" transform="rotate(-90 293.3 86.3)">R35</text>
<text x="298.1" y="86.3" transform="rotate(-90 298.1 86.3)">390</text>
<text x="368.4" y="84.7">1k</text>
<text x="85.1" y="92.6">R20</text>
<text x="188" y="91.6">GND</text>
<text x="227.4" y="91.6">GND</text>
<text x="271.9" y="91.4" transform="rotate(-90 271.9 91.4)">-12V</text>
<text x="292.2" y="95.4">GND</text>
<text x="299.8" y="95.4">GND</text>
<text x="85.1" y="97.4">2k</text>
<text x="326.3" y="99" transform="rotate(-90 326.3 99)">R41</text>
<text x="331.1" y="99" transform="rotate(-90 331.1 99)">22k</text>
<text x="337.7" y="99" transform="rotate(-90 337.7 99)">R42</text>
<text x="342.5" y="99" transform="rotate(-90 342.5 99)">300k</text>
<text x="360.6" y="96.5" transform="rotate(-90 360.6 96.5)">R43</text>
<text x="366.7" y="99" transform="rotate(-90 366.7 99)">5.6k</text>
<text x="89" y="103.7">TL074P</text>
<text x="222.3" y="102.8">R46</text>
<text x="222.3" y="107.6">100k</text>
<text x="246.4" y="102.8">R45</text>
<text x="246.4" y="107.6">120k</text>
<text x="270.6" y="102.8">R49</text>
<text x="270.6" y="107.6">2.2M</text>
<text x="346.9" y="107.9" transform="rotate(-90 346.9 107.9)">+12V</text>
<text x="91.5" y="111.9">IC3A</text>
<text x="243.9" y="113.9">TL074P</text>
<text x="273.1" y="110.6">TL074P</text>
<text x="325.3" y="113" transform="rotate(-90 325.3 113)">R40</text>
<text x="360.8" y="113" transform="rotate(-90 360.8 113)">-12V</text>
<text x="73.7" y="119.5">GND</text>
<text x="222.3" y="114.2">R47</text>
<text x="222.3" y="119">330k</text>
<text x="332.9" y="116.8" transform="rotate(-90 332.9 116.8)">25k</text>
<text x="387.4" y="118.9">JP4</text>
<text x="62.1" y="120.6" transform="rotate(-90 62.1 120.6)">R21</text>
<text x="66.9" y="120.6" transform="rotate(-90 66.9 120.6)">1M</text>
<text x="96.7" y="121.9" transform="rotate(-90 96.7 121.9)">R18</text>
<text x="104.3" y="121.9" transform="rotate(-90 104.3 121.9)">100</text>
<text x="172.5" y="125.4" transform="rotate(-90 172.5 125.4)">C3</text>
<text x="177.6" y="125.4" transform="rotate(-90 177.6 125.4)">0.1uF</text>
<text x="190.6" y="124.4" transform="rotate(-90 190.6 124.4)">+12V</text>
<text x="243.9" y="125.3">IC4C</text>
<text x="273.1" y="122.7">IC3D</text>
<text x="376.1" y="121.9" transform="rotate(-90 376.1 121.9)">+12V</text>
<text x="232.5" y="129.7">GND</text>
<text x="287.1" y="126.1" transform="rotate(-90 287.1 126.1)">2k</text>
<text x="291.9" y="127.8" transform="rotate(-90 291.9 127.8)">R50</text>
<text x="371.5" y="134.8">GND</text>
<text x="379.9" y="134.6" transform="rotate(-90 379.9 134.6)">-12V</text>
<text x="387.4" y="136.7">JP2</text>
<text x="387.4" y="132.2">PINHD-1X3</text>
<text x="97.7" y="138.4" transform="rotate(-90 97.7 138.4)">R19</text>
<text x="102.5" y="138.4" transform="rotate(-90 102.5 138.4)">390</text>
<text x="142.3" y="139.8">GND</text>
<text x="165.2" y="141.7">555N</text>
<text x="96.6" y="147.5">GND</text>
<text x="152.2" y="148.3" transform="rotate(-90 152.2 148.3)">0.001uF</text>
<text x="157.2" y="148.3" transform="rotate(-90 157.2 148.3)">C13</text>
<text x="285.7" y="147.3" transform="rotate(-90 285.7 147.3)">R51</text>
<text x="104.3" y="155.2" transform="rotate(-90 104.3 155.2)">T5</text>
<text x="218.5" y="154.4">IC4A</text>
<text x="291.7" y="151.1" transform="rotate(-90 291.7 151.1)">1.8k</text>
<text x="64.8" y="156.1">R16</text>
<text x="64.8" y="160.9">1.5M</text>
<text x="142.3" y="160.2">GND</text>
<text x="232.5" y="156.1">R5</text>
<text x="232.5" y="160.9">1k</text>
<text x="285.8" y="161.4">GND</text>
<text x="387.4" y="157.6">PINHD-1X6</text>
<text x="56" y="167.6" transform="rotate(-90 56 167.6)">-12V</text>
<text x="96.1" y="162.5" transform="rotate(-90 96.1 162.5)">T4</text>
<text x="104.3" y="165.2" transform="rotate(-90 104.3 165.2)">-PNP-TO92-EBC</text>
<text x="165.2" y="165.4">IC1</text>
<text x="218.5" y="162.7">TL074P</text>
<text x="387.4" y="162.1">JP1</text>
<text x="86.4" y="170.3">GND</text>
<text x="96.1" y="170.1" transform="rotate(-90 96.1 170.1)">-PNP-TO92-EBC</text>
<text x="97.7" y="173.9" transform="rotate(-90 97.7 173.9)">R17</text>
<text x="102.5" y="173.9" transform="rotate(-90 102.5 173.9)">22k</text>
<text x="196.8" y="173.9" transform="rotate(-90 196.8 173.9)">R3</text>
<text x="201.6" y="173.9" transform="rotate(-90 201.6 173.9)">10k</text>
<text x="212.1" y="168.8">R2</text>
<text x="212.1" y="173.6">10k</text>
<text x="64.8" y="179">R15</text>
<text x="86.1" y="178.8" transform="rotate(-90 86.1 178.8)">C5</text>
<text x="91.2" y="178.8" transform="rotate(-90 91.2 178.8)">100pF</text>
<text x="387.4" y="175.4">PINHD-1X3</text>
<text x="64.8" y="183.8">1M</text>
<text x="109.3" y="180">D3</text>
<text x="109.3" y="182.8">1N4148DO35-7</text>
<text x="175.3" y="185.6">R11</text>
<text x="175.3" y="183">100k</text>
<text x="188.1" y="185.4" transform="rotate(-90 188.1 185.4)">+12V</text>
<text x="201.8" y="181.6" transform="rotate(-90 201.8 181.6)">R4</text>
<text x="206.6" y="181.6" transform="rotate(-90 206.6 181.6)">10k</text>
<text x="89" y="190.1">TL074P</text>
<text x="139.8" y="190.4" transform="rotate(-90 139.8 190.4)">+12V</text>
<text x="111.9" y="195.5" transform="rotate(-90 111.9 195.5)">R14</text>
<text x="119.5" y="193" transform="rotate(-90 119.5 193)">100k</text>
<text x="173.1" y="196.4">R8</text>
<text x="356.4" y="196.2" transform="rotate(-90 356.4 196.2)">+12V</text>
<text x="367.8" y="196.2" transform="rotate(-90 367.8 196.2)">+12V</text>
<text x="378.6" y="196.2" transform="rotate(-90 378.6 196.2)">+12V</text>
<text x="389.4" y="196.2" transform="rotate(-90 389.4 196.2)">+12V</text>
<text x="91.5" y="198.3">IC3B</text>
<text x="162.7" y="198.1" transform="rotate(-90 162.7 198.1)">-12V</text>
<text x="181.2" y="199.3" transform="rotate(-90 181.2 199.3)">1M</text>
<text x="269.4" y="200.6" transform="rotate(-90 269.4 200.6)">+12V</text>
<text x="282.3" y="200.2">ML10</text>
<text x="297.3" y="200.6" transform="rotate(-90 297.3 200.6)">+12V</text>
<text x="314.1" y="202.7">C11</text>
<text x="136.1" y="206.6">R12</text>
<text x="145.7" y="204.4" transform="rotate(-90 145.7 204.4)">4.7k</text>
<text x="163.9" y="206.9">R6</text>
<text x="184.2" y="206.9">R9</text>
<text x="309" y="207.5">10uF/50v</text>
<text x="76.3" y="211">GND</text>
<text x="111.8" y="211">GND</text>
<text x="157.6" y="215.8" transform="rotate(-90 157.6 215.8)">-12V</text>
<text x="163.9" y="211.7">150k</text>
<text x="184.2" y="211.7">137k</text>
<text x="314.1" y="215.4">C12</text>
<text x="93.7" y="219.4" transform="rotate(-90 93.7 219.4)">C4</text>
<text x="98.8" y="219.4" transform="rotate(-90 98.8 219.4)">470pF</text>
<text x="105.5" y="219.6">R13</text>
<text x="129.6" y="216">-NPN-TO92-EBC</text>
<text x="137.2" y="216">T3</text>
<text x="163.9" y="219.6">R7</text>
<text x="190.6" y="220.5">TL074P</text>
<text x="269.3" y="218.6">GND</text>
<text x="284" y="218.8">JP3</text>
<text x="297.2" y="218.6">GND</text>
<text x="309" y="220.2">10uF/50v</text>
<text x="332.3" y="220.9">C10</text>
<text x="356.3" y="221.1">GND</text>
<text x="105.5" y="224.4">100k</text>
<text x="124" y="226.2">D2</text>
<text x="126.9" y="226" transform="rotate(-90 126.9 226)">1N4148DO35-7</text>
<text x="163.9" y="224.4">100k</text>
<text x="274.5" y="226" transform="rotate(-90 274.5 226)">-12V</text>
<text x="292.2" y="226" transform="rotate(-90 292.2 226)">-12V</text>
<text x="190.6" y="228.8">IC4B</text>
<text x="356.4" y="234.3" transform="rotate(-90 356.4 234.3)">-12V</text>
<text x="367.8" y="234.3" transform="rotate(-90 367.8 234.3)">-12V</text>
<text x="378.6" y="234.3" transform="rotate(-90 378.6 234.3)">-12V</text>
<text x="389.4" y="234.3" transform="rotate(-90 389.4 234.3)">-12V</text>
<text x="122" y="241.4">GND</text>
<text x="139.8" y="241.4">GND</text>
<text x="172.8" y="241.4">GND</text>
</g>
<g font-size="2.5" fill="#840000">
<text x="102.9" y="47.8">Id</text>
<text x="116.8" y="44.6">Iabc</text>
<text x="124.5" y="44">Out</text>
<text x="123.5" y="59.5">0.0022uF</text>
<text x="311.1" y="82.1">Id</text>
<text x="325.1" y="78.9">Iabc</text>
<text x="332.7" y="78.3">Out</text>
<text x="345.4" y="84.7">In</text>
<text x="355" y="84.7">Out</text>
<text x="331.6" y="203.1">0.01uF</text>
<text x="341.7" y="203.1">0.01uF</text>
<text x="351.9" y="203.1">0.01uF</text>
<text x="393.1" y="200.9">V+</text>
<text x="331.2" y="208.2">C1</text>
<text x="341.4" y="208.2">C2</text>
<text x="351.6" y="208.2">C7</text>
<text x="331.6" y="215.8">0.01uF</text>
<text x="341.7" y="215.8">0.01uF</text>
<text x="351.9" y="215.8">0.01uF</text>
<text x="341.4" y="220.9">C9</text>
<text x="351.6" y="220.9">C8</text>
<text x="393.1" y="224.4">V-</text>
</g>
<g font-size="1.8" fill="#a90000">
<text x="99" y="40.4">4</text>
<text x="99" y="46.7">2</text>
<text x="123.1" y="46.7">5</text>
<text x="146" y="46.7">10</text>
<text x="99" y="53.1">3</text>
<text x="119.1" y="51.5" transform="rotate(-90 119.1 51.5)">1</text>
<text x="146.6" y="51.8">9</text>
<text x="159.3" y="49.3">8</text>
<text x="193" y="49.3">12</text>
<text x="205.7" y="51.8">14</text>
<text x="193" y="54.4">13</text>
<text x="306.7" y="74.7">13</text>
<text x="306.7" y="81">15</text>
<text x="330.8" y="81">12</text>
<text x="346" y="81">10</text>
<text x="355.5" y="81">9</text>
<text x="306.7" y="87.4">14</text>
<text x="327.4" y="86.4" transform="rotate(-90 327.4 86.4)">16</text>
<text x="81.8" y="103.9">2</text>
<text x="94.5" y="106.4">1</text>
<text x="81.8" y="109">3</text>
<text x="267.9" y="112.8">12</text>
<text x="239.3" y="115.3">9</text>
<text x="252" y="117.9">8</text>
<text x="267.9" y="117.9">13</text>
<text x="280.6" y="115.3">14</text>
<text x="238.7" y="120.4">10</text>
<text x="391.7" y="121.7">1</text>
<text x="391.7" y="124.2">2</text>
<text x="391.7" y="126.7">3</text>
<text x="391.7" y="139.4">1</text>
<text x="391.7" y="142">2</text>
<text x="163.1" y="144.5">1</text>
<text x="163.1" y="149.6">5</text>
<text x="180.9" y="149.6">6</text>
<text x="180.9" y="144.5">8</text>
<text x="391.7" y="144.5">3</text>
<text x="391.7" y="147.1">4</text>
<text x="391.7" y="149.6">5</text>
<text x="163.1" y="154.7">4</text>
<text x="180.9" y="154.7">7</text>
<text x="208.8" y="154.7">3</text>
<text x="391.7" y="152.1">6</text>
<text x="163.1" y="159.8">2</text>
<text x="180.9" y="159.8">3</text>
<text x="208.8" y="159.8">2</text>
<text x="221.5" y="157.2">1</text>
<text x="391.7" y="164.8">1</text>
<text x="391.7" y="167.4">2</text>
<text x="391.7" y="169.9">3</text>
<text x="81.8" y="190.2">6</text>
<text x="81.8" y="195.3">5</text>
<text x="94.5" y="192.8">7</text>
<text x="278.7" y="202.9">1</text>
<text x="288.9" y="202.9">2</text>
<text x="391.5" y="200.7" transform="rotate(-90 391.5 200.7)">11</text>
<text x="278.7" y="205.5">3</text>
<text x="278.7" y="208">5</text>
<text x="288.9" y="205.5">4</text>
<text x="288.9" y="208">6</text>
<text x="370" y="207.1" transform="rotate(-90 370 207.1)">4</text>
<text x="380.7" y="207.1" transform="rotate(-90 380.7 207.1)">4</text>
<text x="278.7" y="210.6">7</text>
<text x="278.7" y="213.1">9</text>
<text x="288.2" y="213.1">10</text>
<text x="288.9" y="210.6">8</text>
<text x="180.9" y="220.7">6</text>
<text x="370" y="217.8" transform="rotate(-90 370 217.8)">11</text>
<text x="380.7" y="217.8" transform="rotate(-90 380.7 217.8)">11</text>
<text x="180.9" y="225.8">5</text>
<text x="193.6" y="223.3">7</text>
<text x="391.5" y="224.2" transform="rotate(-90 391.5 224.2)">6</text>
</g>
<g font-size="1.8" fill="#006464">
<text x="165.6" y="145.6">GND</text>
<text x="177" y="145.6">V+</text>
<text x="165.6" y="155.8">R</text>
<text x="165.6" y="150.7">CV</text>
<text x="176.1" y="150.7">THR</text>
<text x="176.5" y="155.8">DIS</text>
<text x="165.6" y="160.9">TR</text>
<text x="178.3" y="160.9">Q</text>
</g>
<g font-size="1.7" fill="#0f0f0f">
<text x="234.9" y="64.4">TRIANGLE-OUT</text>
<text x="386.1" y="80.9">SINE-OUT</text>
<text x="34.3" y="103.8">MULTI-IN</text>
<text x="209.4" y="103.8">PWM-IN</text>
<text x="204" y="115.2">PULSE-WIDTH</text>
<text x="294.6" y="136.8">PULSE-OUT</text>
<text x="354.6" y="141.9">PULSE-OUT</text>
<text x="374" y="139.4">SINE-OUT</text>
<text x="351.9" y="147">TRIANGLE-OUT</text>
<text x="373.3" y="144.4">RAMP-OUT</text>
<text x="375.8" y="149.5">PWM-IN</text>
<text x="352.6" y="152.1">PULSE-WIDTH</text>
<text x="243.8" y="157.1">RAMP-OUT</text>
<text x="351.8" y="164.8">MULTI-IN</text>
<text x="368.7" y="167.3">HARD-SYNC-IN</text>
<text x="353.5" y="169.8">LIN-FM</text>
<text x="39.8" y="180">LIN-FM</text>
<text x="32.1" y="220.6">HARD-SYNC-IN</text>
</g>
<g font-size="1.1" fill="#840000">
<text x="371.7" y="208.4" transform="rotate(-90 371.7 208.4)">V+</text>
<text x="382.5" y="208.4" transform="rotate(-90 382.5 208.4)">V+</text>
<text x="371.7" y="216" transform="rotate(-90 371.7 216)">V-</text>
<text x="382.5" y="216" transform="rotate(-90 382.5 216)">V-</text>
</g>
<g font-size=".6" fill="#840000">
<text x="102.3" y="180.8">SpiceOrder</text>
<text x="105.7" y="180.8">1</text>
<text x="107.3" y="180.8">SpiceOrder</text>
<text x="110.8" y="180.8">2</text>
<text x="318.8" y="201.1">SpiceOrder</text>
<text x="322.2" y="201.1">1</text>
<text x="318.8" y="208.7">SpiceOrder</text>
<text x="322.2" y="208.7">2</text>
<text x="318.8" y="213.8">SpiceOrder</text>
<text x="322.2" y="213.8">1</text>
<text x="318.8" y="221.4">SpiceOrder</text>
<text x="322.2" y="221.4">2</text>
<text x="124.9" y="233" transform="rotate(-90 124.9 233)">SpiceOrder</text>
<text x="124.9" y="229.6" transform="rotate(-90 124.9 229.6)">1</text>
</g>
<g font-size=".6" fill="#006464">
<text x="124.9" y="227.9" transform="rotate(-90 124.9 227.9)">SpiceOrder</text>
<text x="124.9" y="224.5" transform="rotate(-90 124.9 224.5)">2</text>
</g>
</svg>
